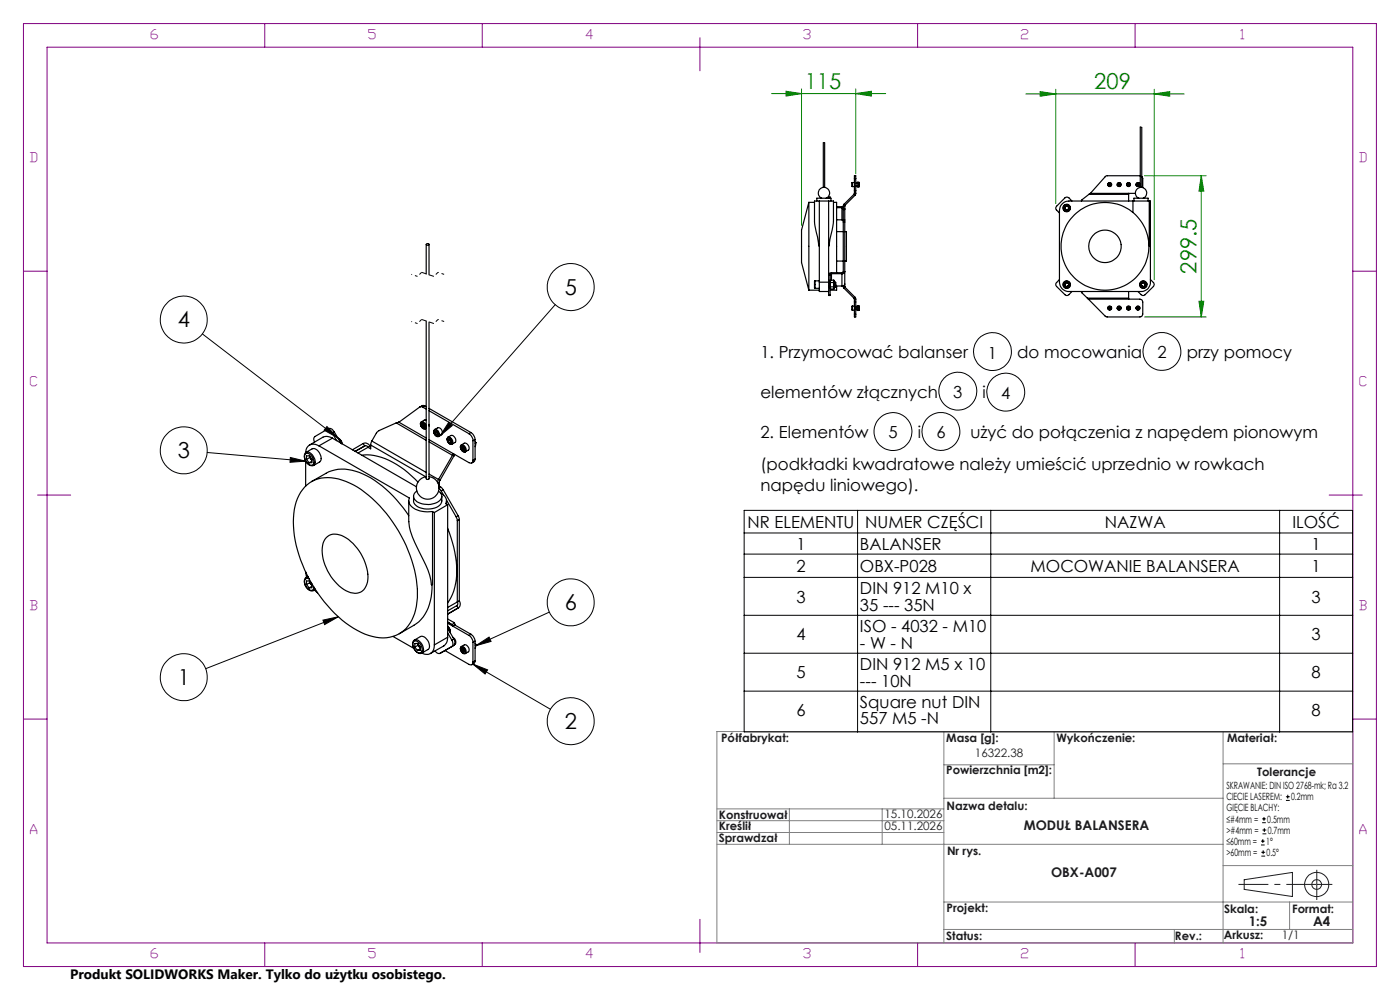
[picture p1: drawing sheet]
<svg xmlns="http://www.w3.org/2000/svg" width="297mm" height="210mm" viewBox="0 0 297 210" stroke-linecap="round" stroke-linejoin="round" font-family="sans-serif">
<g fill="none" stroke="#000" stroke-width=".25">
<path d="M174.7 39.7a1.21 1.21 0 0 0-1.1 1.1 1.21 1.21 0 0 0 .7 1.2M174.7 39.7h.2M174.7 30.3v9.4M174.9 39.7a1.2 1.2 0 0 1 1.1 1.1 1.2 1.2 0 0 1-.7 1.2M174.9 30.3v9.4M180.8 38.7v.9M180.8 39.6h.5M180.8 38.7h.5M181.3 37.9v-.6h.2v.6M181.3 37.9v2.5M181.3 37.9h.2M181.5 39.4h.4"/>
<path d="M181.5 38.9h.4M181.5 37.9v2.5M181.9 38.9h.3M182.2 38.9v.4M182.2 38.8v.5M182.2 39.3v.3M182.2 38.8l-.3-.1v.9h.3M182.2 38.8v.1M235.2 39l.2-.1 .2 .1v.3l-.2 .1-.2-.1zM237.2 39l.2-.1 .2 .1v.3l-.2 .1-.2-.1zM239.2 39l.2-.1 .2 .4-.2 .1-.2-.1zM241.2 39l.2-.1 .2 .1v.3l-.2 .1z"/>
<path d="M241.9 39.7a1.21 1.21 0 0 0-1 1.1 1.21 1.21 0 0 0 .7 1.2M241.9 37.3h-7.2l-3.4 3.7M241.9 39.7h.3M241.9 26.9v12.8M242.2 39.7a1.2 1.2 0 0 1 1.1 1.1 1.2 1.2 0 0 1-.8 1.2M242.2 37.4l.2 .5v1.9M242.2 27v12.7M90.4 51.8v6.3M90.5 51.8a.26 .26 0 0 1 .3-.2 .26 .26 0 0 1 .1 .4h-.3zM91 51.8v6.5M171.6 42.9v18.7M171.6 42.9l-1.6 5.9v6.9l1.6 5.9"/>
<path d="M171.6 42.9h1.2M172.9 59.6v1.6M172.9 59.6h.9M173.3 42.6v-.6h3v.6M173.8 59.9v1.9h2M173.8 42.6h-1v4.9l.9 4.6h.1M173.8 42.6h2M173.8 59.9h2M173.8 42.6v17.3M175.8 59.9v.9M175.8 42v-.2h.3v.2M175.8 42.6h1v4.8l-1 4.7"/>
<path d="M175.8 59.9h1.1M175.8 42h.1M175.8 42.6v17.3M175.8 42h.3M176.1 59.9v.9h-.3M176.1 59.6h.1M176.1 42h.1M176.1 58.3v4.2M176.1 59.4h.8M176.4 57.8l-.4 .2-.2 .3h.3M176.4 57.8v1.6M176.4 57.8h2.2"/>
<path d="M176.8 42.9h.7v14.9M176.9 59.9l.1 .5M176.9 59.4l.1 .3M177 59.7l-.1 .2M177 59.7v.7M177 59.9h.2M177.2 59.9v1M177.5 44.1h1.2l.2 .2M177.5 49.1h1.4M177.5 55.4h1.4M177.5 46.6h1.1M177.5 43.8h1.1"/>
<path d="M178.6 43.8l.3 .1M178.6 46.6l.3 .2M178.6 43.8v2.8M178.6 57.8v2.9M178.9 57.6h.3a.5 .5 0 0 1-.6 .5h-2.2l-.3 .2M178.9 57.6l-.3 .2M178.9 46.7v.4M178.9 44.3v.1M178.9 47.1h.3M178.9 43.7v.6M178.9 44.4v2.3M178.9 47.1v10.5"/>
<path d="M178.9 46.7h.3M178.9 44.4h.3M178.9 44.3h.3M178.9 43.7h.3M179.1 43.3l-.2 .4M179.1 43.3l.2 .2M179.2 46.7v.4M179.2 44.3v.1M179.2 49.1h.4v6.3h-.4M179.2 43.7v.6M179.2 44.4v2.3M179.2 47.1v13.6"/>
<path d="M179.3 43.5l-.1 .2M181.2 41.2l.2 .2M181.2 41.2l-2.1 2.1M181.3 40.4v.6M181.3 41l-.1 .2M181.3 41h.2M181.3 40.4h.2M181.4 41.4l-2.1 2.1M181.5 40.4v.6M181.5 41l-.1 .4M224.8 59.3l-.6 .6a.6 .6 0 0 0 0 .9l1.7 1.7a.6 .6 0 0 0 .9 0l.6-.7M225.9 43.9l.4-.2 .4 .2v.5l-.4 .2-.4-.3z"/>
<path d="M227.4 42.6l-.6-.6a.6 .6 0 0 0-.9 0l-1.7 1.7a.6 .6 0 0 0 0 .9l.6 .6M231 41.2l-1.4 1.2-.2 .2M231 41.2h8.4M231.3 41l-.3 .2M231.3 41h9.6M239.4 41v.2M239.4 41.2v1.4M240.3 42.6h3.5M240.3 42.6h-13.5a2.03 2.03 0 0 0-2 2.1v15.2a1.98 1.98 0 0 0 2 1.9h15.3a1.92 1.92 0 0 0 2-1.9v-17.3h-.3M240.3 42.6v2.5M240.6 42.6v-.6h3v.6M243.8 42.6l-.1 9.5"/>
<path d="M244.1 59.3l.6 .6a.6 .6 0 0 1 0 .9l-1.8 1.7a.6 .6 0 0 1-.8 0l-.7-.7M90.4 68.1v33.5l.2 .1 .4-.1v-33.3M171.6 61.6h2.2M172.9 61.2h.9M175.8 62.5v.2h.3v-.2M175.8 62.5h.3M175.8 60.8v1.7M176.1 61.2h.1M176.1 60.8h.8M176.1 61.3h.8M176.9 60.8l.1 .3M177 61.1l-.1 .2"/>
<path d="M177 60.4l-.1 .4M177 60.4v.7M177 60.9h.2M177.3 60.7h1.3M177.5 60.7v.9h-1.4M178.9 60.7l.2 .5M178.9 60.6v.1M178.9 60.7h.3M179.1 61.2l2.1 2M179.2 60.2a.5 .5 0 0 1-.6 .5M179.2 60.7l.1 .3M179.3 61l-.2 .2"/>
<path d="M179.3 61l2.1 2M180.8 64.9v.9M180.8 65.8h.5M180.8 64.9h.5M181.2 63.2l.1 .3M181.3 66.6v.6h.2v-.6M181.3 63.5v.6M181.3 63.5h.2M181.3 66.6h.2M181.3 64.1h.2M181.3 64.1v2.5M181.4 63l.1 .5"/>
<path d="M181.4 63l-.2 .2M181.5 63.5v.6M181.5 65.6h.4M181.5 65.1h.4M181.5 64.1v2.5M181.9 65.1h.3M182.2 65.1v.4M182.2 65v.5M182.2 65.5v.4M182.2 65l-.3-.1v1h.3M182.2 65v.1M225.9 60.1l.4-.2 .4 .2v.5l-.4 .2-.4-.2z"/>
<path d="M229.4 61.8v.2l1.3 1.2M230.7 63.2l.2 .3M230.7 63.2h8.7M230.9 63.5h10.9a.6 .6 0 0 1 .6 .6v2.5a.6 .6 0 0 1-.6 .6h-7.1zM235.2 65.2h.4v.3h-.4zM237.2 65.2h.4v.3h-.4zM239.2 65.2h.4v.3h-.4zM239.4 63.2v.3M239.4 61.8v1.4M241.2 65.2h.4v.3h-.4zM242.1 60.1l.4-.2 .5 .2-.1 .5-.4 .2-.4-.2zM64.7 96.4a.94 .94 0 0 1 1.5 .5 1.17 1.17 0 0 1 0 1.8 1.77 1.77 0 0 1-1.5-2.3z"/>
<path d="M64.8 97.8v5.3M64.9 95.9a1.7 1.7 0 0 0 .5 2.6l.5 .3 .6-.1M64.9 95.9l1.3-.7a1.83 1.83 0 0 1 1.9 2.1l-.2 .6-1.4 .8M64.9 95.9a1.87 1.87 0 0 1 2 2.1l-.4 .7M65 97.5v-.8h.6l.6 .7-.1 .7-.5 .1M65 97.5l.6 .7M65.7 97l.3 .4M65.7 96.8v.2M65.7 97l-.7 .5M65.8 96.9l.2 .5M66 97.4l.1 .2zM66.1 97.9l-.5 .3"/>
<path d="M67.7 94.6l19.2 11a1.85 1.85 0 0 0 1.2 2.4l1.5 .5h2.2M67.7 94.6a1.72 1.72 0 0 0-1.9-.3 1.72 1.72 0 0 0-1 1.7M69.3 91.1l-2.5 1.5a1.02 1.02 0 0 0-.1 1.2M69.3 91.1a1.08 1.08 0 0 1 1.2 .8M69.3 91.1a.99 .99 0 0 1 1.6 .5M70.5 91.9l.9 1.6M70.5 92.9l-1.2-.3-.6 .1-3 1.7M70.5 92.9l-2.8 1.7M70.5 92.9l17.8 10.3M70.9 91.6l-.4 .3M70.9 91.6l1.4 2.4M71.6 92.8l.9 1.2"/>
<path d="M71.8 93l.7 .7v.4l-.2-.6zM72.5 94h-.1M72.5 94v.1M72.5 94.1h.1M76.8 96.6a12.5 12.5 0 0 1 9 3l2.9 2.7M77 94.1a1.11 1.11 0 0 1 1.5 .5M77 94.1l-2.2 1.3M77 94.1l.4 .5M77.4 94.6a.49 .49 0 0 1 .7 .3M77.4 94.6l-2 1.1M78.1 94.9l-2.1 1.2M78.5 94.6l-.4 .3"/>
<path d="M78.5 94.6l.1 .1M78.6 94.4v.8l-.5-.3M78.6 94.4l11.7 6.7M78.9 93.5l-.3 .9M78.9 93.5l11.5 6.7M84.1 89.7l-3.8 1.7-.4 .3-1 1.8M84.1 89.7l6.3 3.7M84.6 89.6l-.5 .1M84.6 89.6l5.8 3.3M84.7 89.5l-.2 .1M89.1 86.3l.6 .1M89.1 86.3l-4.5 3.3"/>
<path d="M89.3 89.7a.79 .79 0 0 1 .8 .3 .79 .79 0 0 1 0 .9 .9 .9 0 0 1-.8-1.2zM89.4 89.5a.93 .93 0 0 0 0 1 .93 .93 0 0 0 .8 .4M89.4 89.5h.1M89.4 89.5a.96 .96 0 0 1 .8 1.4M89.5 90.3v-.4h.2l.3 .3v.4h-.3M89.5 90.3l.2 .3M89.7 86.4l.7 .4M89.8 90l.2 .3M89.8 89.9v.2M89.8 90.1l-.3 .2M89.8 90.1l.2 .2M90 90.3h.1"/>
<path d="M90 90.5l-.3 .1M90.1 86.1l-.4-.1-.6 .3M90.1 86.1l-.4 .3M90.1 86.1l.3 .2M90.4 89.1h-.4l-.6 .4M90.4 90.8l-.2 .1M91 90v.4M91 87.1l8.5 4.9M91 86.6l8.9 5.1M91 93.3l5.1 2.9M91 93.7l5 2.9M92.1 91.3a.79 .79 0 0 1 .9 .4 .79 .79 0 0 1-.1 .9 .9 .9 0 0 1-.8-1.3z"/>
<path d="M92.2 91.1a.94 .94 0 0 0 0 1 .94 .94 0 0 0 .9 .5M92.2 91.1h.1M92.2 91.1l.7-.3a.94 .94 0 0 1 .8 1.4l-.6 .4M92.2 91.1a1.01 1.01 0 0 1 .9 1.5M92.3 91.9v-.4h.3l.3 .4v.3l-.3 .1M92.3 91.9l.3 .4M92.6 91.7l.2 .2M92.6 91.7l-.3 .2M92.8 91.9l.1 .1M92.9 92.1l-.3 .2M95 92.9a.79 .79 0 0 1 .8 .4 .79 .79 0 0 1-.1 .9 .9 .9 0 0 1-.7-1.3zM95 92.8a.93 .93 0 0 0 0 1 .93 .93 0 0 0 .9 .4"/>
<path d="M95 92.7h.1M95 92.7l.7-.3a.97 .97 0 0 1 .8 1.5l-.6 .3M95 92.7a.97 .97 0 0 1 .9 1.5M95.1 93.5v-.3h.3l.3 .3v.4h-.3M95.1 93.5l.3 .4M95.5 93.3l.1 .2M95.5 93.3l-.4 .2M95.6 93.5h.1M95.7 93.7l-.3 .2M96 96.6l.3 .2M96 96.6l-3 5.1M96.1 96.2l3.4 1.9a.51 .51 0 0 0 .6 .1 .51 .51 0 0 0 .2-.6"/>
<path d="M96.1 96.2l-.1 .4M96.3 96.8l-3 5.1M96.4 96.4l-.1 .4M97.8 94.5a.82 .82 0 0 1 .8 .4 .82 .82 0 0 1-.1 .9 .96 .96 0 0 1-.7-1.3zM97.8 94.4a.88 .88 0 0 1 .9 .5 .88 .88 0 0 1-.1 1 1.05 1.05 0 0 1-.8-1.5zM97.9 94.4h.1M97.9 94.4l.6-.4a.97 .97 0 0 1 .8 1.5l-.6 .3M97.9 95.2v-.4h.3l.3 .3v.4h-.3M97.9 95.2l.3 .3M98.3 94.9v.1M98.3 95l-.4 .2M98.3 95l.1 .2"/>
<path d="M98.3 94.9l.1 .3M98.4 95.2h.1M98.5 95.4l-.3 .1M99.5 92a1.87 1.87 0 0 1 .8 1.5M99.9 91.7a2.05 2.05 0 0 1 .9 1.5M99.9 91.7l-.4 .3M100.3 93.5v4.1M100.8 97.4l-.1 .3-.6 .5M100.8 93.2l-.5 .3M100.8 97.4l-.5 .2M100.8 93.2v4.2M100.8 93.7l.2 .2"/>
<path d="M101 93.9l-.2 .8M101 93.9l-.2 .1M64.6 103.3a7.2 7.2 0 0 1 8-1.5 23 23 0 0 1 11.4 9.9 27.2 27.2 0 0 1 4.5 15.1 8.8 8.8 0 0 1-3.9 7.7 9 9 0 0 1-8.8-.8 28.5 28.5 0 0 1-12.4-16 17.2 17.2 0 0 1 0-12.7zM66.1 102.2l3.1-1.8a8.4 8.4 0 0 1 7.8 .2 24.1 24.1 0 0 1 9.7 8.8M69.2 114a3.2 3.2 0 0 1 4.2 .1 10.5 10.5 0 0 1 4.6 9.4 2.7 2.7 0 0 1-4.1 2 10.2 10.2 0 0 1-5.5-9.8l.3-.9zM86.7 106.2v4.5M87.7 105.3a2.18 2.18 0 0 0 2.3 2.6 3.4 3.4 0 0 0 3.7-1.4v-1.2M88.4 104.2a1.3 1.3 0 0 0-.7 1.3 1.3 1.3 0 0 0 1.1 1.1 4 4 0 0 0 4.8-.8l.1-.8-.7-.8M90.4 101.1a2.41 2.41 0 0 0-1.7 3.7 2.41 2.41 0 0 0 4.1 0 2.41 2.41 0 0 0-1.8-3.7M91 100.6l2 1.1M91.8 108.5v15.5h-.2a19.2 19.2 0 0 0-2.7-7l-.9-1.9a11.1 11.1 0 0 1-1.3-4.4M91.8 108.5l.3 .2"/>
<path d="M92.1 108.7v28.1M93 101.7l-.2 .6M93 101.7l.3 .2M93.1 103.6l.5 .5M93.2 103.1l-.1 .1M93.2 102.3v.8M93.2 103.1l.2 .1M93.2 102.3l-.3 .2M93.3 101.9l-.1 .4M93.4 103.2l.6 .7M93.4 103.2l-.3 .2M93.5 104.6a1.76 1.76 0 0 1 1.1 2.2l.4 .3"/>
<path d="M93.6 104.1l.5 .9M94 103.9l-.4 .2M94 103.9l3.2 5.5M94.7 106.2v.7M94.7 106.1l2.1 3.5M95 112.1a20.1 20.1 0 0 1 1.3 13.2l-.6 1.4-.7 1.2M95 107.1l-2.9 1.6M95 107.1v28.1M96.8 109.6l.2 .8M97 110.4v17.3M97.2 109.4l.2 .8M97.2 109.4l-.4 .2"/>
<path d="M97.4 110.2l-.4 .2M97.4 110.2v17.3M64.9 121.3l.2 1.1M64.9 122.5a1.81 1.81 0 0 0 1.5 2.8h.1M65 124v-.7l.6-.1 .6 .7-.1 .8h-.5M65 124l.6 .7M65.3 122.3l-.4 .2M65.4 122.4l-.5 .1M65.6 122.8a.72 .72 0 0 0-.9 .2 .72 .72 0 0 0 0 .9 1.41 1.41 0 0 0 1.7 1.2l.2-.6M65.7 123.4v.2M65.7 123.6l-.7 .4M65.7 123.6l.4 .5"/>
<path d="M65.8 123.4l.3 .7M66.1 124.4l-.5 .3M66.7 125.2l.7 .6M66.8 124.9l-.3 .4M66.9 125.1l-.4 .2M83.4 135l4.4 2.5M87.8 135.9l1.4-.9a1.86 1.86 0 0 1 1.9 2.1l-.2 .6-1.4 .8a1.72 1.72 0 0 1-2-1.7zM87.8 136.1a1.6 1.6 0 0 1 1.8 1.7 .66 .66 0 0 1-.5 .7 .66 .66 0 0 1-.8-.3 1.71 1.71 0 0 1-.5-2.1zM87.9 135.7a1.93 1.93 0 0 1 2 2.1l-.2 .5-.2 .2M88 137.3v-.8h.6l.5 .7v.7l-.6 .1M88 137.3l.5 .7M88.7 136.7l.3 .5"/>
<path d="M88.7 136.6v.3M88.7 136.9l-.7 .4M88.7 136.9l.3 .3M89 137.2l.1 .2M89.1 137.6l-.6 .4M91.7 124a9.4 9.4 0 0 1-3.9 8.6l-3.1 1.8M92.1 136.8a1.72 1.72 0 0 1-.7 1.8 1.72 1.72 0 0 1-1.9-.1M92.3 138.1a.95 .95 0 0 0 1 .5M93.8 138.4l-.5 .2M94.4 138l5.1 2.9a.51 .51 0 0 0 .6 .1 .51 .51 0 0 0 .2-.6M95 135.2l-.1 .8-.6 .9-3 1.7M95 134.3l.8 1.5"/>
<path d="M95 133.3l1.3 2.2M95 132l1 .6M95 131.3l1.3 .7M95 135.2l-2.9 1.6M95 132.2l1.1 .6M95 133.1l.5 .7M95.5 133.8v.5M95.5 133.8l-.2 .1M95.5 133.9l-.2-.7-.3-.3 .3 .4 .2 .7M95.8 135.8a1.06 1.06 0 0 1 0 1.4l.5-.3M96 132.6l.1 .2M96.1 135.2a.93 .93 0 0 1 .3 1.5"/>
<path d="M96.1 132.8l3.4 2M96.3 135.5a1.04 1.04 0 0 1 0 1.4M96.3 132l.2 .6M96.3 136.9l-3 1.7M96.3 135.5l-.5 .3M96.3 132l-.3 .6M96.5 132.6l-.4 .2M96.5 132.6l3.4 1.9M96.9 128.5l-1.9 1.1M96.9 128.5l.3 .5M97 127.7a.55 .55 0 0 1-.1 .8M97 127.7l-2 1.2"/>
<path d="M97.2 129l-2.2 1.3M97.4 127.5a1.09 1.09 0 0 1-.2 1.5M97.4 127.5l-.4 .2M97.8 137.3a.8 .8 0 0 1 .8 .4 .8 .8 0 0 1-.1 .9 1 1 0 0 1-.7-1.3zM97.9 137.2a.97 .97 0 0 1 .8 1.4 .95 .95 0 0 1-.8-1.4M97.9 137.2h.1M97.9 137.2l.6-.4a.97 .97 0 0 1 .8 1.5l-.6 .3M97.9 138v-.4h.3l.3 .3v.4h-.3M97.9 138l.3 .3M98.3 137.6v.2M98.3 137.8l-.4 .2M98.3 137.8l.1 .1"/>
<path d="M98.3 137.6l.1 .3M98.4 137.9l.1 .1M98.5 138.1l-.3 .2M99.5 134.8a1.87 1.87 0 0 1 .8 1.5M99.9 134.5a2.05 2.05 0 0 1 .9 1.5M99.9 134.5l-.4 .3M100.3 136.3v4.1M100.8 136v4.2M100.8 136l-.5 .3M100.8 136.5l.2 .2M101 136.7l-.2 .8M101 136.7l-.2 .1"/>
<path d="M100.8 140.2l-.1 .3-.6 .5M100.8 140.2l-.5 .2"/>
<circle cx="235.4" cy="39.2" r=".38"/>
<circle cx="235.4" cy="39.1" r=".42"/>
<circle cx="235.4" cy="39.2" r=".2"/>
<circle cx="237.4" cy="39.1" r=".44"/>
<circle cx="237.4" cy="39.2" r=".37"/>
<circle cx="237.4" cy="39.1" r=".2"/>
<circle cx="239.4" cy="39.2" r=".38"/>
<circle cx="239.4" cy="39.1" r=".42"/>
<circle cx="239.4" cy="39.1" r=".2"/>
<circle cx="241.4" cy="39.2" r=".38"/>
<circle cx="241.4" cy="39.1" r=".42"/>
<circle cx="241.4" cy="39.2" r=".2"/>
<circle cx="226.3" cy="44.1" r=".8"/>
<circle cx="226.3" cy="44.1" r=".4"/>
<circle cx="226.3" cy="44.1" r=".7"/>
<circle cx="234.4" cy="52.3" r="9.3"/>
<circle cx="234.4" cy="52.2" r="3.4"/>
<circle cx="226.3" cy="60.4" r=".4"/>
<circle cx="226.3" cy="60.4" r=".7"/>
<circle cx="226.3" cy="60.4" r=".81"/>
<circle cx="235.4" cy="65.4" r=".21"/>
<circle cx="235.4" cy="65.3" r=".38"/>
<circle cx="235.4" cy="65.3" r=".42"/>
<circle cx="237.4" cy="65.4" r=".19"/>
<circle cx="237.4" cy="65.3" r=".37"/>
<circle cx="237.4" cy="65.4" r=".43"/>
<circle cx="239.4" cy="65.3" r=".38"/>
<circle cx="239.4" cy="65.3" r=".42"/>
<circle cx="239.4" cy="65.4" r=".19"/>
<circle cx="241.4" cy="65.4" r=".21"/>
<circle cx="241.4" cy="65.3" r=".38"/>
<circle cx="241.4" cy="65.3" r=".42"/>
<circle cx="242.5" cy="60.4" r=".7"/>
<circle cx="242.5" cy="60.4" r=".79"/>
<circle cx="242.5" cy="60.4" r=".4"/>
</g>
<g fill="none" stroke="#000" stroke-width=".21">
<path d="M174.7 30.3h.2M241.9 26.9l.3 .1M42.9 70.8l28.8 22.1M117.8 64.6l-24.4 27.8M44 96l20.8 1.8M61.6 97l3.2 .8-3.3 .3zM69.4 90.5l2.3 2.4-2.9-1.6zM95.2 89.6l.8 .7-2.6 2.1zM68.5 131.5l3.3-.7-2.9 1.7zM71.8 130.8l-28.2 11M100.9 137l2.9-1.9 .4 1zM116.5 129.8l-15.6 7.2"/>
<path d="M100.3 140.9l3.1 1.2-.5 .9zM100.3 140.9l16.5 9.6"/>
<circle cx="39" cy="67.8" r="5"/>
<circle cx="121.1" cy="60.9" r="5"/>
<circle cx="39" cy="95.5" r="5"/>
<circle cx="121.1" cy="127.8" r="5"/>
<circle cx="39" cy="143.6" r="5"/>
<circle cx="121.1" cy="153" r="5"/>
</g>
<g fill="none" stroke="#191924" stroke-width=".21">
<path d="M263.9 186.6l10.3-1.5v5.1l-10.3-1.5z"/>
<circle cx="279.3" cy="187.6" r="1.03"/>
<circle cx="279.3" cy="187.6" r="2.57"/>
</g>
<path d="M88.6 58.6l-1.3-.4M94.2 58.2l-1.3-.4M88.6 68.6l-1.3-.4M94.2 68.2l-1.3-.4" fill="none" stroke="#000" stroke-width=".21" stroke-dasharray="1.3 .6" stroke-dashoffset=".7" stroke-linecap="butt"/>
<path d="M89.4 57.8l-.8 .8M92.9 57.8l-.8 .8M89.4 67.8l-.8 .8M92.9 67.8l-.8 .8" fill="none" stroke="#000" stroke-width=".21" stroke-dasharray="1.3 .6" stroke-dashoffset=".6" stroke-linecap="butt"/>
<path d="M92.1 58.6l-2.7-.8M92.1 68.6l-2.7-.8" fill="none" stroke="#000" stroke-width=".21" stroke-dasharray="1.3 .6" stroke-dashoffset=".2" stroke-linecap="butt"/>
<path d="M279.3 187.6h-16.7" fill="none" stroke="#191924" stroke-width=".21" stroke-dasharray="6.3 1.3 1.3 1.3" stroke-dashoffset="-.1" stroke-linecap="butt"/>
<path d="M279.3 187.6h3.3M279.3 187.6v3.3M279.3 187.6v-3.1" fill="none" stroke="#191924" stroke-width=".21" stroke-dasharray="6.3 1.3 1.3 1.3" stroke-linecap="butt"/>
<g fill="none" stroke="#800080" stroke-width=".21">
<path d="M5 5h287v200h-287zM10 10h277v190h-277zM56.2 5v5M102.3 5v5M148.5 8v7M194.7 5v5M240.8 5v5M5 57.5h5M287 57.5h5M8 105h7M282 105h7M5 152.5h5"/>
<path d="M287 152.5h5M148.5 195v7M56.2 200v5M102.3 200v5M194.7 200v5M240.8 200v5"/>
</g>
<g fill="none" stroke="#808080" stroke-width=".21">
<path d="M152.1 155.2h134.9v44.8h-134.9zM200.2 155.2v44.8M223.6 155.2v14.1M259.5 155.2v44.8M152.1 176.6h48.1M152.1 174.1h48.1M152.1 171.6h48.1M152.1 179.1h107.4M167.5 171.6v7.5M187.1 171.6v7.5M200.2 169.3h59.3M200.2 162.2h23.4"/>
<path d="M259.5 162h27.5M200.2 197.2h86.8M200.2 191.3h86.8M249.1 197.2v2.8M259.5 183.6h27.5M273.6 191.3v5.9"/>
</g>
<path d="M61.6 97l3.2 .8-3.3 .3zM69.4 90.5l2.3 2.4-2.9-1.6zM95.2 89.6l.8 .7-2.6 2.1zM68.5 131.5l3.3-.7-2.9 1.7zM100.9 137l2.9-1.9 .4 1zM100.3 140.9l3.1 1.2-.5 .9z" fill="#000"/>
<path d="M242.8 37.3h13.1M254.8 37.3l.6 3.3h-1zM254.8 37.3v29.9M242.8 67.2h13.1" fill="none" stroke="#008000" stroke-width=".21"/>
<path d="M254.8 37.3l.6 3.3h-1z" fill="#008000"/>
<path d="M254.4 63.9h1l-.6 3.3z" fill="none" stroke="#008000" stroke-width=".21"/>
<path d="M254.4 63.9h1l-.6 3.3z" fill="#008000"/>
<path d="M217.6 19.9h33.6M220.7 19.4l3.3 .5-3.3 .5zM224 18.9v24.3M244.9 18.9v40.4" fill="none" stroke="#008000" stroke-width=".21"/>
<path d="M220.7 19.4l3.3 .5-3.3 .5z" fill="#008000"/>
<path d="M244.9 19.9l3.2-.5v1z" fill="none" stroke="#008000" stroke-width=".21"/>
<path d="M244.9 19.9l3.2-.5v1z" fill="#008000"/>
<path d="M163.7 19.9h24.2M170 18.9v28.9M181.5 19.9l3.4-.5v1zM181.5 18.9v18" fill="none" stroke="#008000" stroke-width=".21"/>
<path d="M181.5 19.9l3.4-.5v1z" fill="#008000"/>
<path d="M166.8 19.4l3.2 .5-3.2 .5z" fill="none" stroke="#008000" stroke-width=".21"/>
<path d="M166.8 19.4l3.2 .5-3.2 .5z" fill="#008000"/>
<g fill="none" stroke="#000" stroke-width=".21">
<path d="M157.9 108.3h129v46.9h-129zM157.9 113.1h129M157.9 117.5h129M181.9 108.3v46.9M210.2 108.3v46.9M271.5 108.3v46.9M157.9 122.5h129M157.9 130.5h129M157.9 138.6h129M157.9 146.6h129M267.5 179.2h.8M267.5 178.4h.8"/>
<path d="M267.8 174.5h.7M267.8 173.7h.7M267.8 176.9h.8M267.8 176.1h.8M267.9 178v.8M268.1 173.3v.8M268.2 175.7v.8M272.8 169.8h.8M272.8 169h.8M273.2 168.6v.8M267.6 181.6h.8M267.6 180.8h.8"/>
<path d="M268 180.4v.8"/>
<circle cx="210.5" cy="74.6" r="4"/>
<circle cx="246.5" cy="74.5" r="4"/>
<circle cx="189.4" cy="91.5" r="4"/>
<circle cx="199.6" cy="91.5" r="4"/>
<circle cx="203.2" cy="83" r="4"/>
<circle cx="213.4" cy="83.2" r="4"/>
</g>
<g font-size="4.7" fill="#008000">
<text x="170.7" y="18.8">115</text>
<text x="232.1" y="18.9">209</text>
<text x="253.9" y="58.1" transform="rotate(-90 253.9 58.1)">299.5</text>
</g>
<g font-size="4.7">
<text x="119.8" y="62.5">5</text>
<text x="37.7" y="69.4">4</text>
<text x="37.7" y="97.2">3</text>
<text x="119.8" y="129.4">6</text>
<text x="37.7" y="145.3">1</text>
<text x="119.8" y="154.6">2</text>
</g>
<g font-size="3.5">
<text x="161.3" y="75.9">1. Przymocować balanser</text>
<text x="209.6" y="76">1</text>
<text x="215.8" y="75.9">do mocowania</text>
<text x="245.5" y="76">2</text>
<text x="251.8" y="75.9">przy pomocy</text>
<text x="161.3" y="84.4">elementów złącznych</text>
<text x="202.2" y="84.4">3</text>
<text x="208.5" y="84.4">i</text>
<text x="212.4" y="84.6">4</text>
<text x="161.3" y="92.9">2. Elementów</text>
<text x="188.5" y="93">5</text>
<text x="194.7" y="92.9">i</text>
<text x="198.7" y="93">6</text>
<text x="205.9" y="92.9">użyć do połączenia z napędem pionowym</text>
<text x="161.3" y="99.7">(podkładki kwadratowe należy umieścić uprzednio w rowkach</text>
<text x="161.3" y="104.2">napędu liniowego).</text>
<text x="158.6" y="111.9">NR ELEMENTU</text>
<text x="183.5" y="111.9">NUMER CZĘŚCI</text>
<text x="234.4" y="112">NAZWA</text>
<text x="274.2" y="112">ILOŚĆ</text>
<text x="168.9" y="116.6">1</text>
<text x="182.4" y="116.6">BALANSER</text>
<text x="278.2" y="116.6">1</text>
<text x="168.9" y="121.3">2</text>
<text x="182.4" y="121.3">OBX-P028</text>
<text x="218.6" y="121.3">MOCOWANIE BALANSERA</text>
<text x="278.2" y="121.3">1</text>
<text x="168.9" y="127.8">3</text>
<text x="182.4" y="126">DIN 912 M10 x</text>
<text x="182.4" y="129.6">35 --- 35N</text>
<text x="278.2" y="127.8">3</text>
<text x="168.9" y="135.9">4</text>
<text x="182.4" y="134.1">ISO - 4032 - M10</text>
<text x="182.4" y="137.6">- W - N</text>
<text x="278.2" y="135.9">3</text>
<text x="168.9" y="143.9">5</text>
<text x="182.4" y="142.1">DIN 912 M5 x 10</text>
<text x="278.2" y="143.9">8</text>
<text x="182.4" y="145.7">--- 10N</text>
<text x="168.9" y="151.9">6</text>
<text x="182.4" y="150.2">Square nut DIN</text>
<text x="182.4" y="153.7">557 M5 -N</text>
<text x="278.2" y="151.9">8</text>
</g>
<text font-size="2.9" x="14.9" y="207.6">Produkt SOLIDWORKS Maker. Tylko do użytku osobistego.</text>
<g font-size="2.8" fill="#800080">
<text x="32" y="8.2">6</text>
<text x="78.2" y="8.2">5</text>
<text x="124.4" y="8.2">4</text>
<text x="170.5" y="8.2">3</text>
<text x="216.7" y="8.2">2</text>
<text x="263.2" y="8.2">1</text>
<text x="6.5" y="34.4">D</text>
<text x="288.5" y="34.4">D</text>
<text x="6.5" y="81.9">C</text>
<text x="288.5" y="81.9">C</text>
<text x="6.5" y="129.4">B</text>
<text x="288.5" y="129.4">B</text>
<text x="6.5" y="176.9">A</text>
<text x="288.5" y="176.9">A</text>
<text x="32" y="203.2">6</text>
<text x="78.2" y="203.2">5</text>
<text x="124.4" y="203.2">4</text>
<text x="170.5" y="203.2">3</text>
<text x="216.7" y="203.2">2</text>
<text x="263.2" y="203.2">1</text>
</g>
<g font-size="2.8" fill="#191924">
<text x="217.2" y="176">MODUŁ BALANSERA</text>
<text x="223" y="186">OBX-A007</text>
<text x="264.9" y="196.5">1:5</text>
<text x="278.6" y="196.5">A4</text>
</g>
<g font-size="2.5" fill="#191924">
<text x="153" y="157.5">Półfabrykat:</text>
<text x="200.7" y="157.5">Masa [g]:</text>
<text x="206.8" y="160.6">16322.38</text>
<text x="224.1" y="157.5">Wykończenie:</text>
<text x="260.3" y="157.5">Materiał:</text>
<text x="200.7" y="164.3">Powierzchnia [m2]:</text>
<text x="266.7" y="164.5">Tolerancje</text>
<text x="152.5" y="173.6">Konstruował</text>
<text x="187.6" y="173.5">15.10.2026</text>
<text x="200.8" y="171.9">Nazwa detalu:</text>
<text x="152.5" y="176">Kreślił</text>
<text x="152.5" y="178.5">Sprawdzał</text>
<text x="187.6" y="176">05.11.2026</text>
<text x="200.9" y="181.3">Nr rys.</text>
<text x="200.8" y="193.5">Projekt:</text>
<text x="259.7" y="193.6">Skala:</text>
<text x="274.1" y="193.6">Format:</text>
<text x="200.7" y="199.3">Status:</text>
<text x="249.3" y="199.3">Rev.:</text>
<text x="259.6" y="199.2">Arkusz:</text>
<text x="271.9" y="199.2">1/1</text>
</g>
<g font-size="2.1">
<text x="260.2" y="167.4">SKRAWANIE: DIN ISO 2768-mk; Ra 3.2</text>
<text x="260.2" y="172.1">GIĘCIE BLACHY:</text>
<text x="260.2" y="169.8">CIECIE LASEREM:</text>
<text x="273.9" y="169.8">0.2mm</text>
<text x="260.2" y="174.5">≤#4mm =</text>
<text x="260.2" y="176.9">&gt;#4mm =</text>
<text x="260.2" y="179.2">≤60mm =</text>
<text x="268.6" y="179.2">1°</text>
<text x="268.9" y="174.5">0.5mm</text>
<text x="268.9" y="176.9">0.7mm</text>
<text x="260.2" y="181.6">&gt;60mm =</text>
<text x="268.7" y="181.6">0.5°</text>
</g>
</svg>
